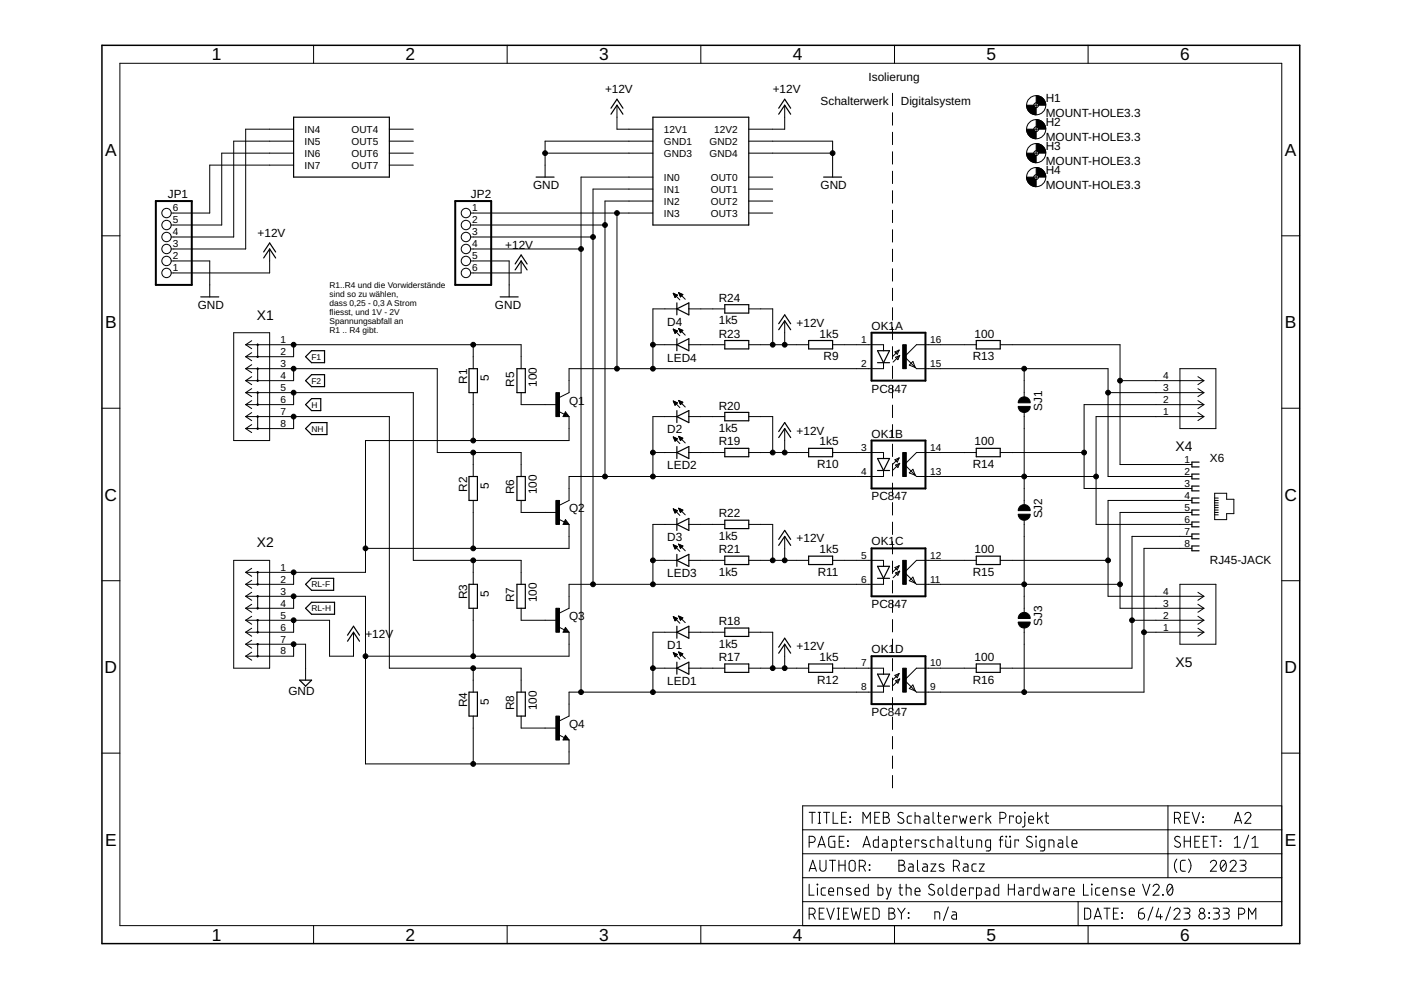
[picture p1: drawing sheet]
<svg xmlns="http://www.w3.org/2000/svg" width="297mm" height="210mm" viewBox="0 0 297 210" stroke-linecap="round" stroke-linejoin="round" font-family="sans-serif">
<g fill="none" stroke="#000" stroke-width=".21">
<path d="M25.4 13.4h246.4v182.9h-246.4zM66.5 9.6v3.8M107.5 9.6v3.8M148.6 9.6v3.8M189.2 19.8v2.6M189.7 9.6v3.8M230.7 9.6v3.8M62.3 29.9h-12.7v20.3h-13.3M62.3 27.4h-10.2v25.4h-15.8M62.3 32.5h-15.3v15.2h-10.7M62.3 35h-17.8v10.2h-8.2M82.5 27.4h5.1"/>
<path d="M82.5 29.9h5.1M82.5 32.5h5.1M82.5 35h5.1M115.6 32.5h22.8M130.8 22.3v5.1h7.6M138.4 29.9h-22.8v7.6M138.4 37.5h-15.2v109.2M158.7 29.9h17.8v7.6M158.7 32.5h17.8M158.7 37.5h5.1M166.4 22.3v5.1h-7.7M189.2 23.9v2.6"/>
<path d="M189.2 28v2.7M189.2 32.2v2.6M189.2 36.3v2.6M219.2 27.4h1M219.2 32.5h1M219.2 37.5h1M219.2 22.3h1M219.7 21.8v1M219.7 26.9v1M219.7 32v1M219.7 37v1.1M21.6 50h3.8"/>
<path d="M36.3 55.3h8.2v7.6M57.2 52.8v5.1h-20.9M99.8 45.2h38.6M99.8 55.3h8.1v7.6M99.8 52.8h23.4M99.8 50.2h25.9M99.8 47.7h28.5M110.5 55.3v2.6h-10.7M130.8 45.2v33M138.4 40.1h-12.7v83.8M138.4 42.6h-10.1v58.4M158.7 40.1h5.1"/>
<path d="M158.7 42.6h5.1M158.7 45.2h5.1M189.2 40.4v2.7M189.2 44.6v2.6M189.2 48.7v2.6M189.2 52.8v2.7M189.2 57v2.6M271.8 50h3.8M49.6 70.5h7.6v22.9h-7.6zM52.1 73.1h58.4v5.1M52.1 78.2h40.6v17.7h17.8v5.1M52.1 78.2l1.3 .8"/>
<path d="M52.1 73.1l1.3 .8M52.1 75.6l1.3 .9M53.4 72.2l-1.3 .9M53.4 74.8l-1.3 .8M53.4 77.3l-1.3 .9M53.4 79.9l-1.3 .8M54.6 73.1v2.5M54.6 78.2v2.5M62.3 73.1v2.5h-10.2M62.3 78.2v2.5h-10.2M100.3 73.1v5.1M138.4 73.1h5.1"/>
<path d="M142.7 69.8l1.4 1.4M142.7 69.8h.1M142.7 69.8l.9 .4-.5 .5M142.7 69.8l.4 .9M142.7 62.2l1.4 1.4M142.7 62.2h.1M142.7 62.2l.9 .4M142.7 62.2l.4 .9M142.8 69.9h.2M142.8 62.3h.3M142.9 70h.4M142.9 62.4h.5"/>
<path d="M142.9 70.2h.7M142.9 62.6h.7M143 70.3h.5M143 62.7h.5M143 70.4h.4M143 62.8h.4M143.1 70.5h.2M143.1 62.9h.2M143.1 70.7h.1M143.1 63.1h.1M143.5 65.5h-5.1v12.7M143.6 62.6l-.5 .5"/>
<path d="M143.9 69.7l1.4 1.4M143.9 69.7l.9 .3M143.9 69.7l.4 .8M143.9 69.7h.1M143.9 62.1l1.4 1.4M143.9 62.1l.9 .3M143.9 62.1l.4 .8 .5-.5M143.9 62.1h.1M144 69.8h.2M144 62.2h.3M144 69.9h.5M144 62.3h.5"/>
<path d="M144.1 70h.7M144.1 62.4h.7M144.1 70.2h.6M144.1 62.6h.6M144.1 70.3h.4M144.2 62.7h.3M144.2 70.4h.2M144.2 62.8h.2M144.3 70.5h.1M144.3 62.9h.1M144.8 70l-.5 .5M146 73.1h7.7"/>
<path d="M146 65.5h7.7M158.7 73.1h12.7M158.7 65.5h5.1v7.6M166.4 68v5.1M176.5 73.1h10.8v1.3M187.3 76.9v1.3h-66.7v5l-2 1.1M189.2 61.1v2.6M189.2 65.2v2.7M189.2 69.4v2.6M189.2 73.5v2.6M189.2 77.6v2.7M189.7 74.6l.9-.4-.4 .9z"/>
<path d="M189.9 75.8l.9-.4-.4 .9zM190.6 74.2l-1.4 1.4M190.8 75.4l-1.4 1.4M193.5 76.6l.6 1.3-1.3-.5zM207 73.1h-12.7l-2.5 2.5 2.5 2.6h40.6v22.8h17.8M212.1 73.1h25.4v25.4h15.2M217.1 78.2v5.9M250.2 78.2h7.6v12.7h-7.6zM254 79.9l1.2 .8M21.6 86.6h3.8M52.1 83.2h35.5v35.6h22.9v5.1M52.1 88.3h30.4v53.4h28v5"/>
<path d="M52.1 80.7l1.3 .9M52.1 88.3l1.3 .9M52.1 90.9l1.3 .8M52.1 83.2l1.3 .9M52.1 85.8l1.3 .8M53.4 82.4l-1.3 .8M53.4 84.9l-1.3 .9M53.4 87.5l-1.3 .8M53.4 90l-1.3 .9M54.6 83.2v2.6M54.6 88.3v2.6M62.3 83.2v2.6h-10.2"/>
<path d="M62.3 88.3v2.6h-10.2M100.3 83.2v10.2M100.3 95.9v5.1M110.5 83.2v2.6h7.6M118.4 87.2l1.3 .6M119.9 87.3l.7 1h-1.2zM120.6 88.3v5.1h-43.1v27.9h-25.4M138.4 95.9h5.1M142.7 92.6l1.4 1.4M142.7 92.6l.9 .4-.5 .5zM142.7 85l1.4 1.4M142.7 85l.9 .4-.5 .5z"/>
<path d="M142.8 92.7h.1M142.8 85.1h.2M142.8 92.8h.4M142.8 85.2h.4M142.9 93h.6M142.9 85.4h.6M142.9 93.1h.7M142.9 85.5h.7M143 93.2h.5M143 85.6h.4M143 93.3h.3M143 85.7h.3"/>
<path d="M143.1 93.5h.1M143.1 85.9h.1M143.5 88.3h-5.1v12.7M143.9 92.5l1.4 1.4M143.9 92.5l.9 .4-.5 .5zM143.9 84.9l1.4 1.4M143.9 84.9l.9 .4-.5 .5zM143.9 92.6h.2M143.9 85h.2M144 92.7h.4M144 85.1h.4M144 92.8h.6"/>
<path d="M144 85.2h.7M144.1 93h.6M144.1 85.4h.6M144.1 93.1h.5M144.1 85.5h.5M144.2 93.2h.3M144.2 85.6h.3M144.2 93.3h.2M144.3 85.7h.1M146 88.3h7.7M146 95.9h7.7M158.7 88.3h5.1v7.6"/>
<path d="M158.7 95.9h12.7M166.4 90.9v5M176.5 95.9h10.8v1.3M187.3 99.8v1.2h-66.7v5.1l-2 1M189.2 81.8v2.6M189.2 85.9v2.6M189.2 90v2.7M189.2 94.2v2.6M189.2 98.3v2.6M189.7 97.5l.9-.4-.4 .9zM189.9 98.6l.9-.4-.4 .9zM190.6 97.1l-1.4 1.4"/>
<path d="M190.8 98.2l-1.4 1.4M193.5 99.5l.6 1.3-1.3-.5zM207 95.9h-12.7l-2.5 2.6 2.5 2.5h38.1M212.1 95.9h17.7M217.1 87.4v19.6M234.9 83.2h20.3M237.5 80.7h17.7M254 87.5l1.2 .8M254 84.9l1.2 .9M254 82.4l1.2 .8M255.2 85.8h-25.4v17.8h22.9M255.2 88.3h-22.8v22.9h20.3"/>
<path d="M255.2 88.3l-1.2 .9M255.2 85.8l-1.2 .8M255.2 83.2l-1.2 .9M255.2 80.7l-1.2 .9M271.8 86.6h3.8M49.6 118.8h7.6v22.9h-7.6zM100.3 106.1v10.2M100.3 118.8v5.1M110.5 106.1v2.5h7.6M118.4 110.1l1.3 .6M119.9 110.2l.7 1h-1.2zM120.6 111.2v5.1h-43.1"/>
<path d="M138.4 118.8h5.1M142.7 115.5l1.4 1.4M142.7 115.5h.1M142.7 115.5l.9 .4-.5 .5zM142.7 107.9l1.4 1.4M142.7 107.9l.9 .4-.5 .5M142.7 107.9l.4 .9M142.8 107.9h.1M142.8 115.6h.2M142.8 108h.3M142.9 115.8h.4M142.9 108.2h.5"/>
<path d="M142.9 115.9h.7M142.9 108.3h.7M143 116h.5M143 108.4h.5M143 116.1h.4M143 108.5h.4M143.1 108.6h.2M143.1 116.2h.2M143.1 116.4h.1M143.1 108.8h.1M143.5 111.2h-5.1v12.7M143.9 115.4l1.4 1.4"/>
<path d="M143.9 115.4l.9 .4M143.9 115.4l.4 .9 .5-.5M143.9 115.4h.1M143.9 107.8l1.4 1.4M143.9 107.8l.9 .3-.5 .5M143.9 107.8l.4 .8M143.9 107.8h.1M144 115.5h.2M144 107.9h.3M144 115.6h.5M144 108h.5M144.1 115.8h.7"/>
<path d="M144.1 108.2h.7M144.1 115.9h.6M144.1 108.3h.5M144.2 116h.3M144.2 108.4h.3M144.2 116.1h.2M144.2 108.5h.2M144.3 116.2h.1M144.3 108.6v.1M146 118.8h7.7M146 111.2h7.7M158.7 118.8h12.7"/>
<path d="M158.7 111.2h5.1v7.6M166.4 113.7v5.1M176.5 118.8h10.8v1.3M189.2 102.4v2.7M189.2 106.6v2.6M189.2 110.7v2.6M189.2 114.8v2.7M189.2 119v2.6M190.6 120l-1.4 1.3M207 118.8h-12.7l-2.5 2.5 2.5 2.6h43.2M212.1 118.8h22.8M217.1 110.3v19.6"/>
<path d="M252.7 106.1h-17.8v20.3h20.3M252.7 108.6h-15.2v20.4h17.7M252.7 116.3h-10.2v30.4h-48.2l-2.5-2.5 2.5-2.5h12.7M252.7 113.7h-12.7v28h-27.9M257.5 104.6h2.6v1.3h1.5v3h-1.5v1.3h-2.6zM257.5 105.6h.8M257.5 106.1h.8M257.5 106.6h.8M257.5 107.1h.8M257.5 107.6h.8M257.5 108.1h.8M257.5 108.6h.8"/>
<path d="M257.5 109.2h.8M21.6 123.1h3.8M52.1 126.4h25.4v35.6h43.1v-5.1M52.1 131.5h17.8v7.6h5.1v-5.1M52.1 136.6h12.7v7.6M52.1 126.4l1.3 .9M52.1 129l1.3 .8M52.1 121.3l1.3 .9M52.1 123.9l1.3 .8M52.1 136.6l1.3 .8M52.1 139.1l1.3 .9M52.1 131.5l1.3 .9"/>
<path d="M52.1 134l1.3 .9M53.4 120.5l-1.3 .8M53.4 123l-1.3 .9M53.4 125.6l-1.3 .8M53.4 128.1l-1.3 .9M53.4 130.7l-1.3 .8M53.4 133.2l-1.3 .8M53.4 135.7l-1.3 .9M53.4 138.3l-1.3 .8M54.6 121.3v2.6M54.6 126.4v2.6M54.6 131.5v2.5"/>
<path d="M54.6 136.6v2.5M62.3 121.3v2.6h-10.2M62.3 126.4v2.6h-10.2M62.3 131.5v2.5h-10.2M62.3 136.6v2.5h-10.2M100.3 129v10.1M110.5 129v2.5h7.6M118.4 132.9l1.3 .6M119.9 133l.7 1h-1.2zM120.6 134v5.1h-43.1M142.7 138.4l1.4 1.4M142.7 138.4l.9 .3-.5 .6z"/>
<path d="M142.7 130.7l1.4 1.4M142.7 130.7l.9 .4-.5 .5zM142.8 138.4h.1M142.8 130.8h.2M142.8 138.6h.4M142.8 131h.4M142.9 138.7h.6M142.9 131.1h.6M142.9 138.8h.7M142.9 131.2h.7M143 138.9h.5M143 131.3h.4"/>
<path d="M143 139h.3M143 131.4h.3M143.1 139.1h.1M143.1 131.6h.1M143.5 134h-5.1v12.7M143.9 138.2l1.4 1.4M143.9 138.2l.9 .4-.5 .5zM143.9 130.6l1.4 1.4M143.9 130.6l.9 .4-.5 .5zM143.9 138.3h.2M143.9 130.7h.2M144 138.4h.4"/>
<path d="M144 130.8h.4M144 138.6h.6M144 131h.7M144.1 138.7h.6M144.1 131.1h.6M144.1 138.8h.5M144.1 131.2h.5M144.2 138.9h.3M144.2 131.3h.3M144.2 139h.2M144.3 131.4h.1M146 134h7.7"/>
<path d="M158.7 134h5.1v7.7M166.4 136.6v5.1M187.3 122.6v1.3h-66.7v5.1l-2 1M189.2 123.1v2.6M189.2 127.2v2.7M189.2 131.4v2.6M189.2 135.5v2.6M189.2 139.6v2.7M189.7 120.3l.9-.3-.4 .8zM189.9 121.5l.9-.4-.4 .9zM190.8 121.1l-1.4 1.4M193.5 122.4l.6 1.2-1.3-.5z"/>
<path d="M217.1 133.2v13.5M240 131.5h15.2M242.5 134h12.7M250.2 123.9h7.6v12.7h-7.6zM254 133.2l1.2 .8M254 130.7l1.2 .8M254 128.1l1.2 .9M254 125.6l1.2 .8M255.2 134l-1.2 .9M255.2 131.5l-1.2 .9M255.2 129l-1.2 .8M255.2 126.4l-1.2 .9"/>
<path d="M271.8 123.1h3.8M21.6 159.7h3.8M100.3 141.7v5M100.3 151.8v10.2M110.5 151.8v2.6h7.6M118.4 155.8l1.3 .6M119.9 155.9l.7 1h-1.2zM138.4 141.7h5.1M146 141.7h7.7M158.7 141.7h12.7M176.5 141.7h10.8v1.2M187.3 145.5v1.2h-66.7v5.1l-2 1"/>
<path d="M189.2 143.8v2.6M189.2 147.9v2.6M189.2 152v2.7M189.2 156.1v2.7M189.7 143.2l.9-.4-.4 .9zM189.9 144.3l.9-.3-.4 .8zM190.6 142.8l-1.4 1.4M190.8 144l-1.4 1.4M193.5 145.2l.6 1.3-1.3-.5zM271.8 159.7h3.8M170.2 175.9h101.6M171.6 178.6h.6a.65 .65 0 0 0 .6-.6 .65 .65 0 0 0-.6-.7h-.6v2.3"/>
<path d="M171.6 172.2h1.2M172.2 172.2v2.4M173.4 179.6l.8-2.3 .8 2.3M173.5 172.2h.5M173.5 174.6h.5M173.6 179.1h1.2M173.7 172.2v2.4M174.6 172.2h1.3M175.3 172.2v2.4M176.6 172.2v2.4h1.1M177 177.3h-.8a.51 .51 0 0 0-.5 .5v1.3l.2 .5h1.1v-1.2h-.4M177.9 178.4h.8"/>
<path d="M178.4 173.3h.8M179 177.3h-1.1v2.3h1.1M179.5 172.2h-1.1v2.4h1.1M179.7 179.3l.1 .2zM179.7 178.3l.1 .1zM180.2 174.2l.1 .2zM180.2 173.2l.1 .1zM183 174.6v-2.4l.7 1.3 .8-1.3v2.4M183 179.6l.7-2.3 .8 2.3M183.2 179.1h1.1M185.5 173.3h.7M186.2 177.3v2.3h-.8l-.2-.3v-1l.2-.2h.8"/>
<path d="M186.5 172.2h-1v2.4h1M187.2 178.1h.7l.2 .2v1.3h-.6a.44 .44 0 0 1-.5-.4 .44 .44 0 0 1 .5-.4h.6M187.3 172.2h.6a.52 .52 0 0 1 .6 .6 .52 .52 0 0 1-.6 .5 .65 .65 0 0 1 .7 .6 .65 .65 0 0 1-.7 .7h-.6zM187.3 173.3h.6M189 179.6h.8l.2-.2 .1-.9-.3-.4h-.8v2.3M189.2 160.3v2.6M189.2 164.4v2.6M190.7 178.1h.7M190.9 177.3v2.1l.5 .2M191.5 172.4a.58 .58 0 0 0-.9-.1 .58 .58 0 0 0 .1 .9l.7 .4a.58 .58 0 0 1 0 .9 .58 .58 0 0 1-.8-.1l-.3-.2M192.1 178.9h1.1a.56 .56 0 0 0-.4-.8 .56 .56 0 0 0-.7 .5l.2 .9 .9 .1M193.3 173h-.7l-.3 .4 .2 1.1 .8 .1"/>
<path d="M194 173l.9 .1 .2 1.5M194 172.2v2.4M194.8 178.4v-.3h-.8v1.5M196 173h.7l.2 .4v1.2h-.6a.44 .44 0 0 1-.4-.5 .44 .44 0 0 1 .4-.4h.6M196.3 178.2l-.7-.1-.2 .3 .2 .4 .8 .3v.4a.82 .82 0 0 1-1 0M197.8 172.2v2l.2 .3 .2 .1M198.1 178.1h-.6l-.3 .4 .1 1 .8 .1M198.7 173h.8M198.9 178.1l.9 .1 .1 1.4M198.9 177.3v2.3M199 172.2v2l.1 .3 .4 .1M200.2 173.8h1.1a.55 .55 0 0 0-.4-.8 .55 .55 0 0 0-.7 .5l.1 1 1 .1"/>
<path d="M200.9 178.1h.7l.2 .2v1.3h-.6a.44 .44 0 0 1-.4-.4 .44 .44 0 0 1 .4-.4h.6M202.7 177.3v2l.1 .2 .3 .1M202.9 173.3v-.3h-.8v1.6M203.4 173l.4 1.6 .4-1.1 .4 1.1 .4-1.6M203.6 178.1h.8M203.9 177.3v2l.1 .2 .4 .1M205.1 178.1v1.2l.2 .2 .2 .1h.7v-1.5M205.7 173.8h1.1a.55 .55 0 0 0-.4-.8 .55 .55 0 0 0-.7 .5l.1 1 1 .1M207.1 179.6v-1.5l.9 .1 .1 1.4M208.4 173.3v-.3h-.8v1.6M209.1 172.2v2.4M209.5 173.5l.6 1.1"/>
<path d="M210 179.6h-.8l-.2-.2v-1.1l.2-.2h.8v1.9l-.2 .4h-.7M210.1 173l-1 .8M211.8 178.1h.8M212 173.5h.6a.65 .65 0 0 0 .7-.6 .65 .65 0 0 0-.7-.7h-.6v2.4M212.6 177.3l-.5 .2v2.1M213.2 178.1l.1 1.3 .3 .2h.7v-1.5M213.3 177.3l.1 .1zM214.1 177.3l.1 .1zM214.8 173.3v-.3h-.7v1.6M215.6 173.2l.5-.2a.92 .92 0 0 1 .1 1.5l-.3 .1-.3-.2zM216 178.4v-.3h-.8v1.5M217.2 172.2l.1 .2z"/>
<path d="M217.3 173v2.1l-.6 .2M218.1 173.8h1a.55 .55 0 0 0-.3-.8 .55 .55 0 0 0-.7 .5l.1 1 .9 .1M218.8 177.5a.58 .58 0 0 0-.9-.1 .58 .58 0 0 0 0 .9l.8 .4a.58 .58 0 0 1 0 .8 .58 .58 0 0 1-.9 0l-.2-.2M219.6 177.3l.1 .1zM219.7 178.1v1.5M220 172.2v2.4M220.4 173.5l.6 1.1M221 173l-1 .8M221.5 179.6h-.8l-.2-.2v-.9l.2-.4h.8v1.9l-.2 .4h-.7M221.6 173h.7M221.8 172.2v2l.1 .3 .4 .1M222.4 179.6v-1.5l.9 .1 .2 1.4"/>
<path d="M224.4 178.1h.7l.2 .2v1.3h-.6a.44 .44 0 0 1-.4-.4 .44 .44 0 0 1 .4-.4h.6M226.2 177.3v2l.1 .2 .3 .1M227.3 178.9h1a.55 .55 0 0 0-.3-.8 .55 .55 0 0 0-.7 .5l.1 .9 .9 .1M247.6 170.9v15.2M249 173.5h.7a.65 .65 0 0 0 .6-.6 .65 .65 0 0 0-.6-.7h-.7v2.4M249.8 173.5l.5 1.1M250.2 177.5a.58 .58 0 0 0-.9-.1 .58 .58 0 0 0 0 .9l.7 .4a.58 .58 0 0 1 .1 .8 .58 .58 0 0 1-.9 0l-.2-.2M251.1 177.3v2.3M251.1 178.4h1.3M251.2 173.3h.7M252.2 172.2h-1v2.4h1M252.4 177.3v2.3"/>
<path d="M252.8 172.2l.7 2.4 .8-2.4M253.3 178.4h.8M254.4 177.3h-1.1v2.3h1.1M255 173.2l.1 .1zM255 174.2l.1 .2zM255.1 178.4h.8M256.2 177.3h-1.1v2.3h1.1M256.7 177.3h1.3M257.4 177.3v2.3M258.7 178.3l.1 .1zM258.7 179.3l.1 .2zM261.7 179.6h1.3"/>
<path d="M261.7 177.8l.6-.5v2.3M261.7 174.6l.8-2.4 .7 2.4M261.9 174h1.2M263.9 172.8a.64 .64 0 0 1 .9-.5 .64 .64 0 0 1 .2 1l-1.1 1.3h1.3M264.8 177.1l-1.1 2.8M265.5 179.6h1.3M265.5 177.8l.6-.5v2.3M271.8 170.9h-101.6v25.4M66.5 196.3v3.8M107.5 196.3v3.8M148.6 196.3v3.8M170.2 191.2h101.6"/>
<path d="M170.2 181h101.6M170.2 186.1h101.6M171.6 193.8h.6a.65 .65 0 0 0 .6-.6 .65 .65 0 0 0-.6-.6h-.6v2.3M171.6 184.7l.7-2.3 .8 2.3M171.6 187.5v2.3h1M171.7 184.1h1.2M172.3 193.8l.5 1.1M173.2 187.5l.2 .1zM173.3 188.3v1.5M173.7 193.6h.8M173.8 182.4v1.7a.65 .65 0 0 0 .7 .6 .65 .65 0 0 0 .6-.6v-1.7M174.7 192.6h-1v2.3h1"/>
<path d="M175 188.3h-.7l-.2 .3 .1 1.1 .8 .1M175.3 192.6l.8 2.3 .8-2.3M175.7 189h1a.55 .55 0 0 0-.3-.7 .55 .55 0 0 0-.7 .5l.1 .9 .9 .1M175.9 182.4h1.2M176.5 182.4v2.3M177.5 192.6h.5M177.5 194.9h.5M177.6 189.8v-1.5l.9 .1 .1 1.4M177.8 192.6v2.3M177.9 182.4v2.3M177.9 183.4h1.3M178.9 193.6h.7"/>
<path d="M179.2 182.4v2.3M179.9 192.6h-1v2.3h1M180.3 182.5l.4-.1 .5 .3 .1 1.4a.65 .65 0 0 1-.6 .6 .65 .65 0 0 1-.7-.6v-1.1zM180.4 188.4l-.8-.1-.1 .4 .9 .6v.4l-.2 .1-.7-.1M180.5 192.6l.5 2.3 .5-1.6 .5 1.6 .5-2.3M181.3 189h1a.55 .55 0 0 0-.3-.7 .55 .55 0 0 0-.7 .5l.1 .9 .9 .1M182.2 183.7h.6a.65 .65 0 0 0 .7-.7 .65 .65 0 0 0-.7-.6h-.6v2.3M183 183.7l.5 1M183.3 193.6h.8M184.1 187.5v2.3h-.8l-.2-.4v-.9l.2-.2h.8M184.3 183.4l.1 .1zM184.3 184.4l.1 .1z"/>
<path d="M184.3 192.6h-1v2.3h1M185.1 192.6h.8l.5 .4v1.4l-.5 .5h-.8zM186.2 187.5v2.3h.7l.3-.4v-.9l-.3-.2h-.7M187.9 188.3l.5 1.5M188.5 192.6h.6a.52 .52 0 0 1 .5 .5 .52 .52 0 0 1-.5 .5 .65 .65 0 0 1 .7 .6 .65 .65 0 0 1-.7 .7h-.6zM188.5 193.6h.6M188.9 188.3l-.7 2.3h-.3M189.7 196.3v3.8M190.3 192.6l.8 1.1M190.6 182.4h.6a.52 .52 0 0 1 .6 .5 .52 .52 0 0 1-.6 .5 .65 .65 0 0 1 .7 .7 .65 .65 0 0 1-.7 .6h-.6zM190.6 183.4h.6M190.6 188.3h.8"/>
<path d="M190.8 187.5v1.9l.3 .4h.3M191.1 193.7v1.2M191.9 192.6l-.8 1.1M192.1 188.3l1 .1 .1 1.4M192.1 187.5v2.3M192.6 194.6l.1 .1zM192.6 193.5l.1 .2zM192.7 183.2h.7l.2 .2v1.3h-.6a.46 .46 0 0 1-.4-.4 .46 .46 0 0 1 .4-.5h.6M194 189h1.1a.55 .55 0 0 0-.4-.7 .55 .55 0 0 0-.7 .5l.1 .9 1 .1M194.5 182.4v2.1l.4 .2M195.7 183.2h.7l.2 .4v1.1h-.6a.46 .46 0 0 1-.4-.4 .46 .46 0 0 1 .4-.5h.6M197.4 183.2h1l-1 1.5h1"/>
<path d="M198 187.7a.58 .58 0 0 0-.8-.1 .58 .58 0 0 0 0 .8l.7 .4a.58 .58 0 0 1 .1 .9 .58 .58 0 0 1-.9 0l-.2-.2M198.2 194.9v-1.6l.9 .1 .1 1.5M199 188.4l.5-.1a.92 .92 0 0 1 .2 1.4l-.4 .1-.4-.3zM200 183.3l-.7-.1-.2 .4 1 .6v.4l-.3 .1-.7-.1M200.7 187.5l.1 2.1 .3 .2M201.1 192.3l-1.1 2.9M201.9 193.3l.6 .1 .3 .3v1.2h-.6a.46 .46 0 0 1-.4-.5 .46 .46 0 0 1 .4-.4h.6M202.1 183.7h.7a.65 .65 0 0 0 .6-.7 .65 .65 0 0 0-.6-.6h-.7v2.3M202.8 187.5v2.3h-.8l-.2-.2v-1.1l.2-.2h.8M202.9 183.7l.5 1M203.7 189h1a.55 .55 0 0 0-.3-.7 .55 .55 0 0 0-.7 .5l.1 .9 .9 .1M204.3 183.2h.7l.2 .2v1.3h-.5a.46 .46 0 0 1-.5-.4 .46 .46 0 0 1 .5-.5h.5"/>
<path d="M206.4 188.5v-.2h-.8v1.5M207 183.2h-.7l-.2 .4 .1 1 .8 .1M207 189.8h.8l.2-.2 .1-1-.3-.3h-.8v2.3M207.6 183.2h1.1l-1.1 1.5h1.1M209 188.3h.6l.3 .3v1.2h-.6a.46 .46 0 0 1-.5-.5 .46 .46 0 0 1 .5-.4h.6M211.8 187.5v2.3h-.9l-.2-.2v-1.1l.2-.2h.9M213.8 187.5v2.3M213.8 188.5h1.3M215.1 187.5v2.3M216 188.3h.7l.2 .2 .1 1.3h-.6a.46 .46 0 0 1-.5-.5 .46 .46 0 0 1 .5-.4h.6M218.7 188.5v-.2h-.8v1.5M220.3 187.5v2.3h-.8l-.2-.2v-1.1l.2-.2h.8"/>
<path d="M221.1 188.3l.4 1.5 .4-1 .4 1 .4-1.5M223.5 188.3h.7l.2 .3v1.2h-.6a.46 .46 0 0 1-.4-.5 .46 .46 0 0 1 .4-.4h.6M226.1 188.5v-.2h-.8v1.5M226.7 189h1.1a.55 .55 0 0 0-.4-.7 .55 .55 0 0 0-.7 .5l.1 .9 1 .1M228.6 191.2v5.1M229.7 187.5v2.3h1.1M230 192.6h.8l.4 .4v1.4l-.4 .5h-.8zM230.7 196.3v3.8M231.4 187.5l.1 .1zM231.5 188.3v1.5M232 194.9l.8-2.3 .7 2.3M232.2 194.3h1.1"/>
<path d="M233.2 188.3h-.7l-.2 .3 .1 1.1 .8 .1M233.9 189h1a.56 .56 0 0 0-.3-.7 .56 .56 0 0 0-.7 .5l.1 .9 .9 .1M234.1 192.6h1.3M234.7 192.6v2.3M235.8 189.8v-1.5l.9 .1 .1 1.4M236.1 193.6h.8M237.1 192.6h-1v2.3h1M237.8 193.5l.2 .2zM237.8 194.6l.2 .1zM238.5 188.4l-.7-.1-.2 .4 1 .6v.4l-.2 .1-.8-.1M239.4 189h1.1a.56 .56 0 0 0-.4-.7 .56 .56 0 0 0-.7 .5l.2 .9 .9 .1M241.4 193.6h.8a.65 .65 0 0 1 .5 .7 .65 .65 0 0 1-.7 .6 .65 .65 0 0 1-.6-.7z"/>
<path d="M242.3 187.5l.7 2.3 .8-2.3M242.4 192.6l-.7 .2-.3 .8M244.4 192.3l-1 2.9M244.5 188a.64 .64 0 0 1 .9-.5 .64 .64 0 0 1 .2 1l-1.1 1.3h1.3M245.7 192.6l-.6 1.8h1.3M246 193.8v1.1M246.5 189.7l.1 .1zM247.8 187.6a.65 .65 0 0 1 .7 .1 .65 .65 0 0 1 .2 .6 .99 .99 0 0 1-.8 1.5 1.64 1.64 0 0 1-.1-2.2zM248.2 192.3l-1.1 2.9M248.6 188l-1.1 1.3M248.9 193.1a.64 .64 0 0 1 .9-.5 .64 .64 0 0 1 .2 1l-1.1 1.3h1.3M249.5 182.1a2.26 2.26 0 0 0 0 2.9"/>
<path d="M251 192.6h.8a.52 .52 0 0 1 .5 .5 .52 .52 0 0 1-.5 .5h-.6M251.3 182.4h-.5a.51 .51 0 0 0-.5 .5l.1 1.6 .2 .2h.7M251.6 193.6a.65 .65 0 0 1 .7 .6 .65 .65 0 0 1-.7 .7h-.6M252 182.1a2.19 2.19 0 0 1 0 2.9M256.3 194.6l.1 .1zM256.3 193.5l.1 .2zM256.6 182.9a.64 .64 0 0 1 .9-.5 .64 .64 0 0 1 .2 1l-1.1 1.3h1.3M257.2 192.6h.8a.52 .52 0 0 1 .5 .5 .52 .52 0 0 1-.5 .5h-.5M257.9 193.6a.65 .65 0 0 1 .7 .6 .65 .65 0 0 1-.7 .7h-.7M259 182.6a.62 .62 0 0 1 .8-.1 .62 .62 0 0 1 .2 .8 .99 .99 0 0 1-.8 1.4 1.62 1.62 0 0 1-.2-2.1zM259.3 192.6h.8a.52 .52 0 0 1 .5 .5 .52 .52 0 0 1-.5 .5h-.5M259.9 182.9l-1.1 1.3"/>
<path d="M260 193.6a.65 .65 0 0 1 .6 .6 .65 .65 0 0 1-.6 .7h-.7M260.8 182.9a.64 .64 0 0 1 .9-.5 .64 .64 0 0 1 .2 1l-1.1 1.3h1.3M262.6 193.8h.7a.65 .65 0 0 0 .6-.6 .65 .65 0 0 0-.6-.6h-.7v2.3M262.9 182.4h.8a.52 .52 0 0 1 .5 .5 .52 .52 0 0 1-.5 .5h-.6M263.5 183.4a.65 .65 0 0 1 .7 .7 .65 .65 0 0 1-.7 .6h-.6M264.7 194.9v-2.3l.8 1.2 .8-1.2v2.3"/>
<circle cx="219.7" cy="22.3" r="2.03"/>
<circle cx="219.7" cy="27.4" r="2.03"/>
<circle cx="219.7" cy="32.5" r="2.03"/>
<circle cx="219.7" cy="37.5" r="2.03"/>
<circle cx="219.7" cy="27.4" r=".51"/>
<circle cx="219.7" cy="32.5" r=".51"/>
<circle cx="219.7" cy="37.5" r=".51"/>
<circle cx="219.7" cy="22.3" r=".51"/>
<circle cx="35.3" cy="57.9" r=".99"/>
<circle cx="35.3" cy="55.3" r=".99"/>
<circle cx="35.3" cy="47.7" r=".99"/>
<circle cx="35.3" cy="52.8" r=".99"/>
<circle cx="35.3" cy="45.2" r=".99"/>
<circle cx="35.3" cy="50.2" r=".99"/>
<circle cx="98.8" cy="47.7" r=".99"/>
<circle cx="98.8" cy="50.2" r=".99"/>
<circle cx="98.8" cy="52.8" r=".99"/>
<circle cx="98.8" cy="55.3" r=".99"/>
<circle cx="98.8" cy="45.2" r=".99"/>
<circle cx="98.8" cy="57.9" r=".99"/>
<circle cx="254.8" cy="193.1" r=".52"/>
<circle cx="254.8" cy="194.2" r=".65"/>
</g>
<g fill="none" stroke="#000" stroke-width=".25">
<path d="M62.3 24.8h20.2v12.7h-20.2zM113.7 37.5h3.8M129.5 24.2l1.3-1.9 1.3 1.9M129.5 22.9l1.3-1.9 1.3 1.9M138.4 24.8h20.3v22.9h-20.3zM165.1 24.2l1.3-1.9 1.2 1.9M165.1 22.9l1.3-1.9 1.2 1.9M174.6 37.5h3.8M55.9 54.7l1.3-1.9 1.2 1.9M55.9 53.4l1.3-1.9 1.2 1.9M109.2 57.2l1.3-1.9 1.3 1.9M109.2 56l1.3-1.9 1.3 1.9"/>
<path d="M42.6 62.9h3.8M64.8 75.6l1.3-1.2h2.7v2.5h-2.7zM99.4 78.2h1.8v5h-1.8zM106 62.9h3.9M109.6 78.2h1.8v5h-1.8zM143.5 64.2v2.6M143.5 71.8v2.6M143.5 65.5l2.5-1.3v2.6zM143.5 73.1l2.5-1.3v2.6zM153.7 64.6h5v1.8h-5zM153.7 72.2h5v1.8h-5zM165.1 69.9l1.3-1.9 1.2 1.9"/>
<path d="M165.1 68.6l1.3-1.8 1.2 1.8M171.4 72.2h5.1v1.8h-5.1zM186.1 74.4h2.5l-1.3 2.5zM186.1 76.9h2.5M207 72.2h5.1v1.8h-5.1zM64.8 80.7l1.3-1.3h2.7v2.6h-2.7zM64.8 85.8l1.3-1.3h1.9v2.6h-1.9zM64.8 90.9l1.3-1.3h3.2v2.5h-3.2zM119.9 87.8l.1 .3h-.4l.3-.5 .5 .6h-.8M143.5 87.1v2.5M143.5 94.7v2.5M143.5 88.3l2.5-1.2v2.5z"/>
<path d="M143.5 95.9l2.5-1.2v2.5zM153.7 87.4h5v1.8h-5zM153.7 95.1h5v1.7h-5zM165.1 92.8l1.3-1.9 1.2 1.9M165.1 91.5l1.3-1.9 1.2 1.9M171.4 95.1h5.1v1.7h-5.1zM186.1 97.2h2.5l-1.3 2.6zM186.1 99.8h2.5M207 95.1h5.1v1.7h-5.1zM254.2 98h-1.5v1h1.5M99.4 101h1.8v5.1h-1.8zM109.6 101h1.8v5.1h-1.8z"/>
<path d="M119.9 110.7l.1 .2h-.4l.3-.5 .5 .7h-.8M143.5 109.9v2.6M143.5 117.5v2.6M143.5 111.2l2.5-1.3v2.6zM143.5 118.8l2.5-1.3v2.6zM153.7 110.3h5v1.8h-5zM153.7 117.9h5v1.8h-5zM165.1 115.6l1.3-1.9 1.2 1.9M165.1 114.4l1.3-1.9 1.2 1.9M171.4 117.9h5.1v1.8h-5.1zM207 117.9h5.1v1.8h-5.1zM254.2 100.5h-1.5v1h1.5"/>
<path d="M254.2 103.1h-1.5v1h1.5M254.2 105.6h-1.5v1h1.5M254.2 108.1h-1.5v1.1h1.5M254.2 110.7h-1.5v1h1.5M254.2 113.2h-1.5v1h1.5M254.2 115.8h-1.5v1h1.5M64.8 129l1.3-1.3h4.8v2.5h-4.8zM64.8 123.9l1.3-1.3h4.6v2.6h-4.6zM73.7 136l1.3-2 1.2 2M73.7 134.7l1.3-1.9 1.2 1.9M99.4 123.9h1.8v5.1h-1.8zM109.6 123.9h1.8v5.1h-1.8z"/>
<path d="M119.9 133.5l.1 .3h-.4l.3-.5 .5 .6h-.8M143.5 132.8v2.5M143.5 134l2.5-1.2v2.5zM153.7 133.2h5v1.7h-5zM165.1 138.5l1.3-1.9 1.2 1.9M165.1 137.2l1.3-1.9 1.2 1.9M186.1 122.6h2.5M186.1 120.1h2.5l-1.3 2.5zM63.5 144.2h2.6l-1.3 1.3zM99.4 146.7h1.8v5.1h-1.8zM109.6 146.7h1.8v5.1h-1.8zM119.9 156.4l.1 .2h-.4l.3-.5 .5 .7h-.8"/>
<path d="M143.5 141.7l2.5-1.3v2.5zM143.5 140.4v2.5M153.7 140.8h5v1.8h-5zM171.4 140.8h5.1v1.8h-5.1zM186.1 142.9h2.5l-1.3 2.6zM186.1 145.5h2.5M207 140.8h5.1v1.8h-5.1z"/>
<circle cx="54.6" cy="75.6" r=".12"/>
<circle cx="54.6" cy="78.2" r=".12"/>
<circle cx="54.6" cy="73.1" r=".12"/>
<circle cx="54.6" cy="83.2" r=".13"/>
<circle cx="54.6" cy="90.9" r=".13"/>
<circle cx="54.6" cy="85.8" r=".13"/>
<circle cx="54.6" cy="88.3" r=".13"/>
<circle cx="54.6" cy="80.7" r=".12"/>
<circle cx="54.6" cy="131.5" r=".13"/>
<circle cx="54.6" cy="123.9" r=".13"/>
<circle cx="54.6" cy="134" r=".13"/>
<circle cx="54.6" cy="139.1" r=".13"/>
<circle cx="54.6" cy="136.6" r=".13"/>
<circle cx="54.6" cy="129" r=".13"/>
<circle cx="54.6" cy="121.3" r=".13"/>
<circle cx="54.6" cy="126.4" r=".13"/>
</g>
<g fill="#000" stroke="#000" stroke-width=".21">
<path d="M217.7 22.3h1.5l.1 .3 .4 .2v1.5a2 2 0 0 1-2-2z" fill-rule="evenodd"/>
<path d="M217.7 27.4h1.5l.1 .3 .4 .2v1.5a2 2 0 0 1-2-2z" fill-rule="evenodd"/>
<path d="M217.7 32.5h1.5l.1 .3 .4 .2v1.5a2.04 2.04 0 0 1-2-2z" fill-rule="evenodd"/>
<path d="M217.7 37.5h1.5l.1 .3 .4 .3v1.5a2.04 2.04 0 0 1-2-2.1z" fill-rule="evenodd"/>
<path d="M219.7 20.3a2 2 0 0 1 2 2h-1.5l-.1-.3-.4-.2z" fill-rule="evenodd"/>
<path d="M219.7 25.4a2 2 0 0 1 2 2h-1.5l-.1-.3-.4-.2z" fill-rule="evenodd"/>
<path d="M219.7 30.4a2 2 0 0 1 2 2.1h-1.5l-.1-.3-.4-.2z" fill-rule="evenodd"/>
<path d="M219.7 35.5a2 2 0 0 1 2 2h-1.5l-.1-.2-.4-.3z" fill-rule="evenodd"/>
<path d="M216.3 84.5a1.27 1.27 0 0 1 1.4-.3 1.27 1.27 0 0 1 .7 1.2h-2.5z" fill-rule="evenodd"/>
<path d="M215.9 86.2h2.5a1.27 1.27 0 0 1-1.3 1.3 1.27 1.27 0 0 1-1.2-1.3z" fill-rule="evenodd"/>
<path d="M216.3 107.3a1.27 1.27 0 0 1 1.4-.2 1.27 1.27 0 0 1 .7 1.2h-2.5z" fill-rule="evenodd"/>
<path d="M215.9 109h2.5a1.27 1.27 0 0 1-1.3 1.3 1.27 1.27 0 0 1-1.2-1.3z" fill-rule="evenodd"/>
<path d="M216.3 130.2a1.26 1.26 0 0 1 1.4-.2 1.26 1.26 0 0 1 .7 1.1h-2.5l.1-.4z" fill-rule="evenodd"/>
<path d="M215.9 131.9h2.5a1.27 1.27 0 0 1-1.3 1.3 1.27 1.27 0 0 1-1.2-1.3z" fill-rule="evenodd"/>
<circle cx="115.6" cy="32.5" r=".51"/>
<circle cx="176.5" cy="32.5" r=".51"/>
<circle cx="123.2" cy="52.8" r=".51"/>
<circle cx="125.7" cy="50.2" r=".51"/>
<circle cx="128.3" cy="47.7" r=".51"/>
<circle cx="130.8" cy="45.2" r=".51"/>
<circle cx="62.3" cy="73.1" r=".51"/>
<circle cx="62.3" cy="78.2" r=".51"/>
<circle cx="100.3" cy="73.1" r=".51"/>
<circle cx="130.8" cy="78.2" r=".51"/>
<circle cx="138.4" cy="73.1" r=".51"/>
<circle cx="138.4" cy="78.2" r=".51"/>
<circle cx="163.8" cy="73.1" r=".51"/>
<circle cx="166.4" cy="73.1" r=".51"/>
<circle cx="217.1" cy="78.2" r=".51"/>
<circle cx="62.3" cy="88.3" r=".51"/>
<circle cx="62.3" cy="83.2" r=".51"/>
<circle cx="100.3" cy="95.9" r=".51"/>
<circle cx="100.3" cy="93.4" r=".51"/>
<circle cx="138.4" cy="95.9" r=".51"/>
<circle cx="163.8" cy="95.9" r=".51"/>
<circle cx="166.4" cy="95.9" r=".51"/>
<circle cx="229.8" cy="95.9" r=".51"/>
<circle cx="234.9" cy="83.2" r=".51"/>
<circle cx="237.5" cy="80.7" r=".51"/>
<circle cx="77.5" cy="116.3" r=".51"/>
<circle cx="100.3" cy="116.3" r=".51"/>
<circle cx="100.3" cy="118.8" r=".51"/>
<circle cx="128.3" cy="101" r=".51"/>
<circle cx="138.4" cy="101" r=".51"/>
<circle cx="138.4" cy="118.8" r=".51"/>
<circle cx="163.8" cy="118.8" r=".51"/>
<circle cx="166.4" cy="118.8" r=".51"/>
<circle cx="217.1" cy="101" r=".51"/>
<circle cx="232.4" cy="101" r=".51"/>
<circle cx="234.9" cy="118.8" r=".51"/>
<circle cx="62.3" cy="136.6" r=".51"/>
<circle cx="62.3" cy="121.3" r=".51"/>
<circle cx="62.3" cy="131.5" r=".51"/>
<circle cx="62.3" cy="126.4" r=".51"/>
<circle cx="77.5" cy="139.1" r=".51"/>
<circle cx="100.3" cy="139.1" r=".51"/>
<circle cx="125.7" cy="123.9" r=".51"/>
<circle cx="138.4" cy="123.9" r=".51"/>
<circle cx="217.1" cy="123.9" r=".51"/>
<circle cx="237.5" cy="123.9" r=".51"/>
<circle cx="240" cy="131.5" r=".51"/>
<circle cx="242.5" cy="134" r=".51"/>
<circle cx="100.3" cy="141.7" r=".51"/>
<circle cx="123.2" cy="146.7" r=".51"/>
<circle cx="138.4" cy="146.7" r=".51"/>
<circle cx="138.4" cy="141.7" r=".51"/>
<circle cx="163.8" cy="141.7" r=".51"/>
<circle cx="166.4" cy="141.7" r=".51"/>
<circle cx="217.1" cy="146.7" r=".51"/>
<circle cx="100.3" cy="162" r=".51"/>
</g>
<path d="M21.6 9.6h254v190.5h-254z" fill="none" stroke="#000" stroke-width=".32"/>
<path d="M33 42.6h7.7v17.8h-7.7zM96.5 42.6h7.6v17.8h-7.6zM184.8 70.5h11.4v10.2h-11.4zM184.8 93.4h11.4v10.2h-11.4zM184.8 116.3h11.4v10.1h-11.4zM184.8 139.1h11.4v10.2h-11.4z" fill="none" stroke="#000" stroke-width=".42"/>
<path d="M191.4 73.1h.8v5.1h-.8zM117.9 83.2h.7v5.1h-.7zM191.4 95.9h.8v5.1h-.8zM117.9 106.1h.7v5.1h-.7zM191.4 118.8h.8v5.1h-.8zM117.9 129h.7v5h-.7zM117.9 151.8h.7v5.1h-.7zM191.4 141.7h.8v5h-.8z" fill="#000" stroke="#000" stroke-width=".21"/>
<g font-size="3.7">
<text x="44.9" y="12.8">1</text>
<text x="86" y="12.8">2</text>
<text x="127" y="12.8">3</text>
<text x="168.1" y="12.8">4</text>
<text x="209.2" y="12.8">5</text>
<text x="250.2" y="12.8">6</text>
<text x="22.3" y="33">A</text>
<text x="272.4" y="33">A</text>
<text x="22.3" y="69.6">B</text>
<text x="272.4" y="69.6">B</text>
<text x="22.2" y="106.1">C</text>
<text x="272.3" y="106.1">C</text>
<text x="22.2" y="142.7">D</text>
<text x="272.3" y="142.7">D</text>
<text x="22.3" y="179.3">E</text>
<text x="272.4" y="179.3">E</text>
<text x="44.9" y="199.5">1</text>
<text x="86" y="199.5">2</text>
<text x="127" y="199.5">3</text>
<text x="168.1" y="199.5">4</text>
<text x="209.2" y="199.5">5</text>
<text x="250.2" y="199.5">6</text>
</g>
<g font-size="2.9">
<text x="54.5" y="67.8">X1</text>
<text x="249.3" y="95.7">X4</text>
<text x="54.5" y="116">X2</text>
<text x="249.3" y="141.4">X5</text>
</g>
<g font-size="2.5">
<text x="184.1" y="17.2">Isolierung</text>
<text x="128.3" y="19.8">+12V</text>
<text x="163.8" y="19.8">+12V</text>
<text x="174" y="22.3">Schalterwerk</text>
<text x="191" y="22.3">Digitalsystem</text>
<text x="221.7" y="21.7">H1</text>
<text x="221.7" y="24.8">MOUNT-HOLE3.3</text>
<text x="221.7" y="29.9">MOUNT-HOLE3.3</text>
<text x="221.7" y="26.8">H2</text>
<text x="221.7" y="34.9">MOUNT-HOLE3.3</text>
<text x="221.7" y="31.9">H3</text>
<text x="35.6" y="42">JP1</text>
<text x="99.8" y="42">JP2</text>
<text x="113" y="40.1">GND</text>
<text x="174" y="40.1">GND</text>
<text x="221.7" y="40">MOUNT-HOLE3.3</text>
<text x="221.7" y="37">H4</text>
<text x="54.6" y="50.2">+12V</text>
<text x="107.1" y="52.8">+12V</text>
<text x="41.9" y="65.5">GND</text>
<text x="104.9" y="65.5">GND</text>
<text x="152.4" y="64">R24</text>
<text x="141.5" y="69">D4</text>
<text x="152.4" y="68.8">1k5</text>
<text x="152.4" y="71.6">R23</text>
<text x="168.9" y="69.3">+12V</text>
<text x="173.8" y="71.6">1k5</text>
<text x="184.8" y="69.9">OK1</text>
<text x="189.8" y="69.9">A</text>
<text x="206.6" y="71.6">100</text>
<text x="141.5" y="76.7">LED4</text>
<text x="174.6" y="76.4">R9</text>
<text x="206.2" y="76.4">R13</text>
<text x="99.1" y="81.4" transform="rotate(-90 99.1 81.4)">R1</text>
<text x="103.6" y="80.8" transform="rotate(-90 103.6 80.8)">5</text>
<text x="109" y="82" transform="rotate(-90 109 82)">R5</text>
<text x="113.8" y="82" transform="rotate(-90 113.8 82)">100</text>
<text x="184.8" y="83.3">PC8</text>
<text x="189.6" y="83.3">47</text>
<text x="120.7" y="85.8">Q1</text>
<text x="152.4" y="86.8">R20</text>
<text x="221" y="87.1" transform="rotate(-90 221 87.1)">SJ1</text>
<text x="141.5" y="91.9">D2</text>
<text x="152.4" y="91.6">1k5</text>
<text x="152.4" y="94.5">R19</text>
<text x="168.9" y="92.1">+12V</text>
<text x="173.8" y="94.4">1k5</text>
<text x="184.8" y="92.8">OK1B</text>
<text x="206.6" y="94.4">100</text>
<text x="141.5" y="99.5">LED2</text>
<text x="173.2" y="99.2">R10</text>
<text x="206.2" y="99.2">R14</text>
<text x="256.5" y="98">X6</text>
<text x="99.1" y="104.2" transform="rotate(-90 99.1 104.2)">R2</text>
<text x="103.6" y="103.7" transform="rotate(-90 103.6 103.7)">5</text>
<text x="109" y="104.8" transform="rotate(-90 109 104.8)">R6</text>
<text x="113.8" y="104.8" transform="rotate(-90 113.8 104.8)">100</text>
<text x="184.8" y="106.1">PC847</text>
<text x="120.7" y="108.6">Q2</text>
<text x="152.4" y="109.7">R22</text>
<text x="221" y="109.9" transform="rotate(-90 221 109.9)">SJ2</text>
<text x="141.5" y="114.7">D3</text>
<text x="152.4" y="114.5">1k5</text>
<text x="152.4" y="117.3">R21</text>
<text x="168.9" y="115">+12V</text>
<text x="173.8" y="117.3">1k5</text>
<text x="184.8" y="115.6">OK1</text>
<text x="189.8" y="115.6">C</text>
<text x="206.6" y="117.3">100</text>
<text x="256.5" y="119.6">RJ45-JACK</text>
<text x="141.5" y="122.4">LED3</text>
<text x="152.4" y="122.1">1k5</text>
<text x="173.4" y="122.1">R11</text>
<text x="206.2" y="122.1">R15</text>
<text x="99.1" y="127.1" transform="rotate(-90 99.1 127.1)">R3</text>
<text x="103.6" y="126.6" transform="rotate(-90 103.6 126.6)">5</text>
<text x="109" y="127.7" transform="rotate(-90 109 127.7)">R7</text>
<text x="113.8" y="127.7" transform="rotate(-90 113.8 127.7)">100</text>
<text x="120.7" y="131.5">Q3</text>
<text x="184.8" y="129">PC8</text>
<text x="189.6" y="129">47</text>
<text x="77.5" y="135.3">+12V</text>
<text x="141.5" y="137.6">D1</text>
<text x="152.4" y="137.3">1k5</text>
<text x="152.4" y="132.5">R18</text>
<text x="168.9" y="137.9">+12V</text>
<text x="221" y="132.8" transform="rotate(-90 221 132.8)">SJ3</text>
<text x="152.4" y="140.2">R17</text>
<text x="173.8" y="140.1">1k5</text>
<text x="184.8" y="138.5">OK1D</text>
<text x="206.6" y="140.1">100</text>
<text x="61.1" y="147.4">GND</text>
<text x="99.1" y="149.9" transform="rotate(-90 99.1 149.9)">R4</text>
<text x="103.6" y="149.4" transform="rotate(-90 103.6 149.4)">5</text>
<text x="141.5" y="145.2">LED1</text>
<text x="173.2" y="144.9">R12</text>
<text x="206.2" y="144.9">R16</text>
<text x="109" y="150.5" transform="rotate(-90 109 150.5)">R8</text>
<text x="113.8" y="150.5" transform="rotate(-90 113.8 150.5)">100</text>
<text x="120.7" y="154.4">Q4</text>
<text x="184.8" y="151.8">PC847</text>
</g>
<g font-size="2.1">
<text x="64.6" y="28.2">IN4</text>
<text x="74.5" y="28.2">OUT4</text>
<text x="140.8" y="28.2">12V1</text>
<text x="151.4" y="28.2">12V2</text>
<text x="64.6" y="30.7">IN5</text>
<text x="64.6" y="33.2">IN6</text>
<text x="64.6" y="35.8">IN7</text>
<text x="74.5" y="30.7">OUT5</text>
<text x="74.5" y="33.2">OUT6</text>
<text x="74.5" y="35.8">OUT7</text>
<text x="140.8" y="30.7">GND1</text>
<text x="140.8" y="33.2">GND3</text>
<text x="150.5" y="30.7">GND2</text>
<text x="150.5" y="33.2">GND4</text>
<text x="140.8" y="38.3">IN0</text>
<text x="140.8" y="40.8">IN1</text>
<text x="150.7" y="38.3">OUT0</text>
<text x="150.7" y="40.8">OUT1</text>
<text x="36.6" y="47.3">5</text>
<text x="36.6" y="44.8">6</text>
<text x="100.1" y="44.8">1</text>
<text x="100.1" y="47.3">2</text>
<text x="140.8" y="43.4">IN2</text>
<text x="140.8" y="45.9">IN3</text>
<text x="150.7" y="43.4">OUT2</text>
<text x="150.7" y="45.9">OUT3</text>
<text x="36.6" y="52.4">3</text>
<text x="36.6" y="49.9">4</text>
<text x="100.1" y="49.9">3</text>
<text x="100.1" y="52.4">4</text>
<text x="36.6" y="57.5">1</text>
<text x="36.6" y="55">2</text>
<text x="100.1" y="55">5</text>
<text x="100.1" y="57.5">6</text>
<text x="59.5" y="72.7">1</text>
<text x="59.5" y="75.3">2</text>
<text x="59.5" y="77.8">3</text>
<text x="182.6" y="72.7">1</text>
<text x="182.6" y="77.8">2</text>
<text x="197.2" y="77.8">15</text>
<text x="197.2" y="72.7">16</text>
<text x="59.5" y="80.4">4</text>
<text x="59.5" y="82.9">5</text>
<text x="246.6" y="82.9">3</text>
<text x="246.6" y="80.4">4</text>
<text x="59.5" y="85.4">6</text>
<text x="59.5" y="88">7</text>
<text x="246.6" y="88">1</text>
<text x="246.6" y="85.4">2</text>
<text x="59.5" y="90.5">8</text>
<text x="182.6" y="95.6">3</text>
<text x="197.2" y="95.6">14</text>
<text x="182.6" y="100.7">4</text>
<text x="197.2" y="100.7">13</text>
<text x="251.2" y="98.1">1</text>
<text x="251.2" y="100.7">2</text>
<text x="251.2" y="103.2">3</text>
<text x="251.2" y="105.8">4</text>
<text x="251.2" y="108.3">5</text>
<text x="251.2" y="110.8">6</text>
<text x="251.2" y="113.4">7</text>
<text x="182.6" y="118.5">5</text>
<text x="197.2" y="118.5">12</text>
<text x="251.2" y="115.9">8</text>
<text x="59.5" y="121">1</text>
<text x="59.5" y="123.5">2</text>
<text x="182.6" y="123.5">6</text>
<text x="197.2" y="123.5">11</text>
<text x="59.5" y="126.1">3</text>
<text x="59.5" y="128.6">4</text>
<text x="59.5" y="131.1">5</text>
<text x="246.6" y="131.1">2</text>
<text x="246.6" y="128.6">3</text>
<text x="246.6" y="126.1">4</text>
<text x="59.5" y="133.7">6</text>
<text x="59.5" y="136.2">7</text>
<text x="246.6" y="133.7">1</text>
<text x="59.5" y="138.8">8</text>
<text x="182.6" y="141.3">7</text>
<text x="197.2" y="141.3">10</text>
<text x="182.6" y="146.4">8</text>
<text x="197.2" y="146.4">9</text>
</g>
<g font-size="1.8">
<text x="69.9" y="61">R1..R4 und die Vorwiderstände</text>
<text x="69.9" y="62.9">sind so zu wählen,</text>
<text x="69.9" y="64.8">dass 0,25 - 0,3 A Strom</text>
<text x="69.9" y="66.7">fliesst, und 1V - 2V</text>
<text x="69.9" y="68.7">Spannungsabfall an</text>
<text x="69.9" y="70.6">R1 .. R4 gibt.</text>
<text x="66.1" y="76.3">F1</text>
<text x="66.1" y="81.4">F2</text>
<text x="66.1" y="86.4">H</text>
<text x="66.1" y="91.5">NH</text>
<text x="66.1" y="124.5">RL-F</text>
<text x="66.1" y="129.6">RL-H</text>
</g>
</svg>
